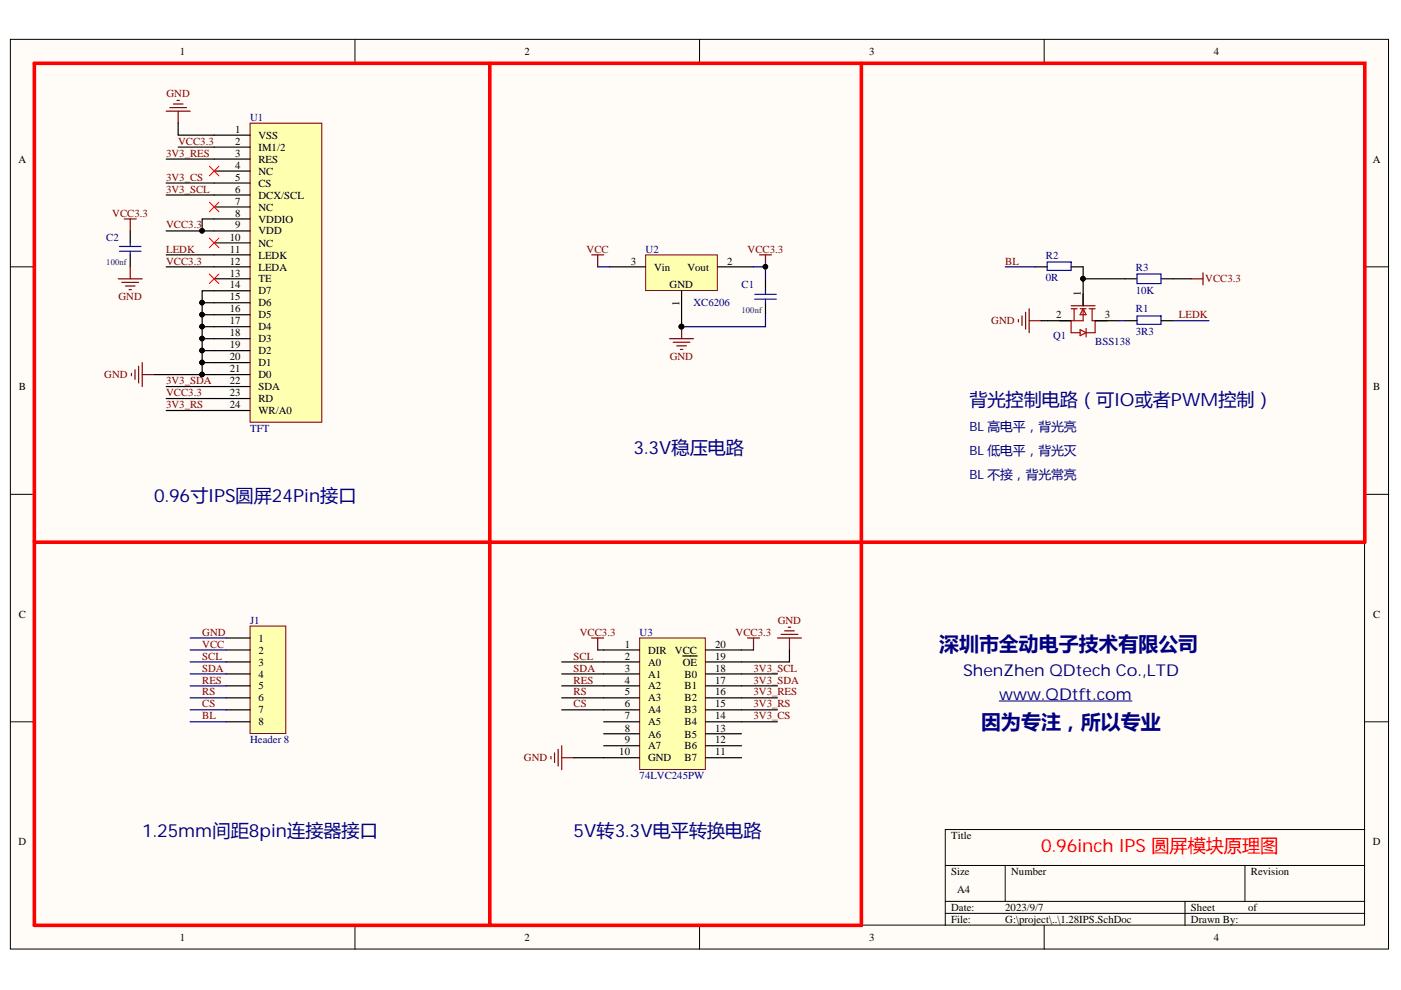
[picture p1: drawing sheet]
<svg xmlns="http://www.w3.org/2000/svg" width="297mm" height="210mm" viewBox="0 0 297 210" stroke-linecap="round" stroke-linejoin="round" font-family="sans-serif">
<g fill="#fffcf8" stroke="#000" stroke-width=".21">
<path d="M2.2 8.3h292.2v192.9h-292.2z"/>
<path d="M7.3 13.4h282v182.7h-282z"/>
</g>
<g fill="none" stroke="#000" stroke-width=".21">
<path d="M75.3 8.3v5.1M148.3 8.3v5.1M221.4 8.3v5.1M2.2 56.6h5.1M289.4 56.6h5M2.2 104.8h5.1M289.4 104.8h5M2.2 153h5.1M289.4 153h5M289.4 175.9h-89v20.3M75.3 196.2v5.1M148.3 196.2v5.1"/>
<path d="M200.4 183.5h89M200.4 191.1h89M200.4 193.7h89M213.1 183.5v7.6M221.4 196.2v5.1M251.2 191.1v5.1M263.9 183.5v7.6"/>
</g>
<path d="M162.3 59.1v2.6M162.3 64.2v2.5" fill="none" stroke="#000" stroke-width=".25"/>
<path d="M160 63.4h4.6M160 62.4h4.6M162.3 61.7v.7M162.3 63.4v.8" fill="none" stroke="#00f" stroke-width=".25"/>
<path d="M7.3 115v-101.6h282.1v101.6h-282.1v81.2" fill="none" stroke="#f00" stroke-width=".76"/>
<path d="M211.9 148.6h28.1" fill="none" stroke="#000080" stroke-width=".21"/>
<path d="M53 132.7h7.6v22.8h-7.6z" fill="#ffffb0" stroke="#800000" stroke-width=".21"/>
<path d="M47.9 135.3h5.1M47.9 137.8h5.1M47.9 140.3h5.1M47.9 142.9h5.1M47.9 145.4h5.1M47.9 148h5.1M47.9 150.5h5.1M47.9 153h5.1" fill="none" stroke="#000" stroke-width=".25"/>
<path d="M136.9 54h15.2v7.6h-15.2z" fill="#ffffb0" stroke="#800000" stroke-width=".21"/>
<path d="M129.3 56.6h7.6M152.1 56.6h7.7M144.5 61.7v7.6" fill="none" stroke="#000" stroke-width=".25"/>
<g fill="#000" stroke="#000" stroke-width=".21">
<circle cx="162.3" cy="56.6" r=".48"/>
<circle cx="144.5" cy="69.2" r=".48"/>
</g>
<path d="M125.5 54h2.5M126.7 54v2.6M161 54h2.6M162.3 54v2.6M142 71.8h5.1M142.7 72.6h3.6M143.5 73.3h2M144.3 74.1h.5M144.5 69.3v2.5" fill="none" stroke="#800000" stroke-width=".25"/>
<path d="M103.8 13.4v182.8M182.6 13.4v182.8h-175.3" fill="none" stroke="#f00" stroke-width=".76"/>
<path d="M53 26.1h15.2v63.4h-15.2z" fill="#ffffb0" stroke="#800000" stroke-width=".21"/>
<g fill="none" stroke="#000" stroke-width=".25">
<path d="M45.4 28.7h7.6M45.4 31.2h7.6M45.4 33.7h7.6M45.4 36.3h7.6M45.4 38.8h7.6M45.4 43.9h7.6M45.4 41.3h7.6M45.4 46.4h7.6M45.4 49h7.6M45.4 51.5h7.6M45.4 54h7.6M45.4 56.6h7.6"/>
<path d="M45.4 59.1h7.6M45.4 61.7h7.6M45.4 64.2h7.6M45.4 66.7h7.6M45.4 69.3h7.6M45.4 71.8h7.6M45.4 74.3h7.6M45.4 76.9h7.6M45.4 79.4h7.6M45.4 82h7.6M45.4 84.5h7.6M45.4 87h7.6"/>
</g>
<path d="M35.2 23.6h5.1M36 22.8h3.6M36.8 22.1h2M37.5 21.3h.5M37.8 23.6v2.5M27.9 79.2v.5M28.6 78.4v2M29.4 77.6v3.6M30.2 76.9v5.1M30.2 79.4h2.5" fill="none" stroke="#800000" stroke-width=".25"/>
<path d="M44.4 35.3l2 2M46.4 35.3l-2 2M44.4 50.5l2 2M44.4 42.9l2 2M44.4 58.1l2 2M46.4 50.5l-2 2M46.4 42.9l-2 2M46.4 58.1l-2 2" fill="none" stroke="#f00" stroke-width=".21"/>
<path d="M135.6 135.3h13.9v27.8h-13.9z" fill="#ffffb0" stroke="#800000" stroke-width=".21"/>
<g fill="none" stroke="#000" stroke-width=".25">
<path d="M35.2 33.7h10.2M35.2 38.8h10.2M37.8 26.1v2.6h7.6M37.8 31.2h7.6M27.6 49v2.5M27.6 54v2.6M35.2 56.6h10.2M35.2 41.3h10.2M35.2 49h7.7M35.2 54h10.2M45.4 46.4h-2.5v2.6h2.5M219.5 56.6h2.5"/>
<path d="M227.1 56.6h2.5v2.5M241.1 59.1h-11.5v5.7M246.2 59.1h6.3M32.7 79.4h10.2M42.9 64.2h2.5M42.9 66.7h2.5M42.9 69.3h2.5M42.9 71.8h2.5M42.9 74.3h2.5M42.9 76.9h2.5M45.4 61.7h-2.5v17.7h2.5M220.7 68h6.4"/>
<path d="M232.2 68h5.1M238.5 68h2.6M246.2 68h2.5M35.2 82h10.2M35.2 87h10.2M35.2 84.5h10.2M126.7 137.8h8.9M144.8 139.1h3M149.6 137.8h10.2M167.4 137.8v2.5h-17.8M119.1 140.3h16.5M119.1 142.9h16.5"/>
<path d="M119.1 145.4h16.5M119.1 148h16.5M119.1 150.5h16.5M128 153h7.6M128 155.6h7.6M128 158.1h7.6M149.6 142.9h15.2M149.6 145.4h15.2M149.6 148h15.2M149.6 150.5h15.2M149.6 153h15.2M149.6 155.6h7.6"/>
<path d="M149.6 158.1h7.6M121.6 160.7h14M149.6 160.7h7.6"/>
</g>
<g fill="none" stroke="#800000" stroke-width=".25">
<path d="M25.1 59.1h5.1M25.8 59.9h3.6M26.3 46.4h2.6M27.6 46.4v2.6M27.6 56.6v2.5M252.5 59.1h2.6M255.1 57.8v2.6M26.6 60.6h2M27.4 61.4h.5M215.9 67.7v.6M216.7 67v2M217.4 66.2v3.6"/>
<path d="M218.2 65.5v5M218.2 68h2.5M125.5 135.3h2.5M126.7 135.3v2.5M158.5 135.3h2.5M159.8 135.3v2.5M164.8 135.3h5.1M165.6 134.5h3.6M166.4 133.7h2M167.1 133h.5M167.4 135.3v2.5M117.6 159.6v2.1"/>
<path d="M118.3 158.9v3.5M119.1 158.1v5.1M116.8 160.4v.5M119.1 160.7h2.5"/>
</g>
<path d="M25.3 53.3h4.6M25.3 52.3h4.6M27.6 51.5v.8M27.6 53.3v.7M222 55.6h5.1v1.7h-5.1zM241.1 58.1h5.1v2h-5.1zM241.1 67h5.1v1.8h-5.1z" fill="none" stroke="#00f" stroke-width=".25"/>
<g fill="none" stroke="#980000" stroke-width=".25">
<path d="M227.1 64.8h5.1M227.1 65.5h1.3M227.1 68v2.5h1.9M227.7 65.5v2.5M229 65.5h1.3M229 69.9l1.3 .6-1.3 .7zM229.6 62.3v2.5M229.6 65.5v2.5h-5M229.6 65.5l.7 1.2h-1.3zM230.3 69.6v1.8M230.9 65.5h1.3M231.5 65.5v2.5h3.2"/>
<path d="M232.2 68v2.5h-1.9"/>
</g>
<g fill="none" stroke="#000080" stroke-width=".25">
<path d="M126.7 56.6h2.6M159.8 56.6h2.5v2.5M213.1 56.6h6.4M162.3 66.7v2.6h-17.8M237.3 68h1.2M248.7 68h7.6M40.3 135.3h7.6M40.3 137.8h7.6M40.3 153h7.6M40.3 140.3h7.6M40.3 142.9h7.6M40.3 145.4h7.6"/>
<path d="M40.3 148h7.6M40.3 150.5h7.6"/>
</g>
<g fill="#000" stroke="#000" stroke-width=".21">
<circle cx="42.8" cy="48.9" r=".48"/>
<circle cx="162.3" cy="56.6" r=".48"/>
<circle cx="229.6" cy="59.1" r=".48"/>
<circle cx="42.8" cy="79.4" r=".48"/>
<circle cx="42.8" cy="64.2" r=".48"/>
<circle cx="42.8" cy="69.2" r=".48"/>
<circle cx="42.8" cy="66.7" r=".48"/>
<circle cx="42.8" cy="74.3" r=".48"/>
<circle cx="42.8" cy="76.9" r=".48"/>
<circle cx="42.8" cy="71.8" r=".48"/>
<circle cx="144.5" cy="69.2" r=".48"/>
</g>
<g font-size="4.2" fill="#000080">
<text x="199.1" y="138">深圳市全动电子技术有限公司</text>
<text x="208.1" y="154.5">因为专注，所以专业</text>
</g>
<g font-size="3.8" fill="#000080">
<text x="205.5" y="86">背光控制电路（可IO或者PWM控制）</text>
<text x="134.3" y="96.2">3.3V稳压电路</text>
<text x="32.7" y="106.4">0.96寸IPS圆屏24Pin接口</text>
<text x="30.2" y="177.4">1.25mm间距8pin连接器接口</text>
<text x="121.6" y="177.4">5V转3.3V电平转换电路</text>
</g>
<text font-size="3.8" fill="#f00" x="220.7" y="180.7">0.96inch IPS 圆屏模块原理图</text>
<g font-size="3.5" fill="#000080">
<text x="204.2" y="143.2">ShenZhen QDtech Co.,LTD</text>
<text x="211.9" y="148.3">www.QDtft.com</text>
</g>
<g font-size="2.7" fill="#000080">
<text x="205.5" y="91.4">BL 高电平，背光亮</text>
<text x="205.5" y="96.5">BL 低电平，背光灭</text>
<text x="205.5" y="101.6">BL 不接，背光常亮</text>
</g>
<g font-size="2.3">
<text x="38.1" y="11.7">1</text>
<text x="111.2" y="11.7">2</text>
<text x="184.3" y="11.7">3</text>
<text x="257.3" y="11.7">4</text>
<text x="49.9" y="28.2">1</text>
<text x="54.8" y="29.4">VSS</text>
<text x="3.9" y="34.5">A</text>
<text x="49.9" y="30.7">2</text>
<text x="49.9" y="33.2">3</text>
<text x="49.9" y="35.8">4</text>
<text x="54.8" y="32">IM1/2</text>
<text x="54.8" y="34.5">RES</text>
<text x="291.1" y="34.5">A</text>
<text x="49.9" y="38.3">5</text>
<text x="49.9" y="40.8">6</text>
<text x="54.8" y="37">NC</text>
<text x="54.8" y="39.6">CS</text>
<text x="49.9" y="43.4">7</text>
<text x="49.9" y="45.9">8</text>
<text x="54.8" y="44.6">NC</text>
<text x="54.8" y="42.1">DCX/SCL</text>
<text x="54.8" y="47.2">VDDIO</text>
<text x="48.7" y="51">10</text>
<text x="48.7" y="53.6">11</text>
<text x="49.9" y="48.4">9</text>
<text x="54.8" y="49.7">VDD</text>
<text x="54.8" y="52.3">NC</text>
<text x="48.7" y="56.1">12</text>
<text x="48.7" y="58.6">13</text>
<text x="54.8" y="54.8">LEDK</text>
<text x="54.8" y="57.4">LEDA</text>
<text x="54.8" y="59.9">TE</text>
<text x="133.7" y="56.1">3</text>
<text x="138.7" y="57.4">Vin</text>
<text x="145.8" y="57.4">Vout</text>
<text x="154.2" y="56.1">2</text>
<text x="48.7" y="61.2">14</text>
<text x="48.7" y="63.7">15</text>
<text x="54.8" y="62.4">D7</text>
<text x="54.8" y="65">D6</text>
<text x="142" y="61.2">GND</text>
<text x="144" y="64.8" transform="rotate(-90 144 64.8)">1</text>
<text x="229.2" y="62.8" transform="rotate(-90 229.2 62.8)">1</text>
<text x="48.7" y="66.2">16</text>
<text x="48.7" y="68.8">17</text>
<text x="48.7" y="71.3">18</text>
<text x="54.8" y="67.5">D5</text>
<text x="54.8" y="70">D4</text>
<text x="223.9" y="67.5">2</text>
<text x="234.2" y="67.5">3</text>
<text x="48.7" y="73.8">19</text>
<text x="48.7" y="76.4">20</text>
<text x="54.8" y="72.6">D3</text>
<text x="54.8" y="75.1">D2</text>
<text x="54.8" y="77.7">D1</text>
<text x="4" y="82.7">B</text>
<text x="48.7" y="78.9">21</text>
<text x="48.7" y="81.5">22</text>
<text x="54.8" y="80.2">D0</text>
<text x="54.8" y="82.7">SDA</text>
<text x="291.2" y="82.7">B</text>
<text x="48.7" y="84">23</text>
<text x="48.7" y="86.5">24</text>
<text x="54.8" y="85.3">RD</text>
<text x="54.8" y="87.8">WR/A0</text>
<text x="4" y="131">C</text>
<text x="291.2" y="131">C</text>
<text x="54.8" y="136.1">1</text>
<text x="132.4" y="137.3">1</text>
<text x="151.6" y="137.3">20</text>
<text x="54.8" y="138.6">2</text>
<text x="54.8" y="141.1">3</text>
<text x="54.8" y="143.7">4</text>
<text x="132.4" y="139.9">2</text>
<text x="132.4" y="142.4">3</text>
<text x="137.4" y="138.6">DIR</text>
<text x="137.4" y="141.1">A0</text>
<text x="137.4" y="143.7">A1</text>
<text x="143.1" y="138.6">VCC</text>
<text x="144.8" y="141.1">OE</text>
<text x="145.1" y="143.7">B0</text>
<text x="151.6" y="142.4">18</text>
<text x="151.6" y="139.9">19</text>
<text x="54.8" y="146.2">5</text>
<text x="54.8" y="148.7">6</text>
<text x="132.4" y="144.9">4</text>
<text x="132.4" y="147.5">5</text>
<text x="132.4" y="150">6</text>
<text x="137.4" y="146.2">A2</text>
<text x="137.4" y="148.7">A3</text>
<text x="145.1" y="148.7">B2</text>
<text x="145.1" y="146.2">B1</text>
<text x="151.6" y="150">15</text>
<text x="151.6" y="147.5">16</text>
<text x="151.6" y="144.9">17</text>
<text x="54.8" y="151.3">7</text>
<text x="54.8" y="153.8">8</text>
<text x="132.4" y="152.5">7</text>
<text x="132.4" y="155.1">8</text>
<text x="137.4" y="151.3">A4</text>
<text x="137.4" y="153.8">A5</text>
<text x="145.1" y="153.8">B4</text>
<text x="145.1" y="151.3">B3</text>
<text x="151.6" y="155.1">13</text>
<text x="151.6" y="152.5">14</text>
<text x="131.3" y="160.2">10</text>
<text x="132.4" y="157.6">9</text>
<text x="137.4" y="156.4">A6</text>
<text x="137.4" y="158.9">A7</text>
<text x="137.4" y="161.4">GND</text>
<text x="145.1" y="161.4">B7</text>
<text x="145.1" y="158.9">B6</text>
<text x="145.1" y="156.4">B5</text>
<text x="151.6" y="160.2">11</text>
<text x="151.6" y="157.6">12</text>
<text x="3.9" y="179.2">D</text>
<text x="201.7" y="177.9">Title</text>
<text x="291.1" y="179.2">D</text>
<text x="201.7" y="185.6">Size</text>
<text x="214.4" y="185.6">Number</text>
<text x="265.2" y="185.6">Revision</text>
<text x="202.9" y="189.4">A4</text>
<text x="201.7" y="193.2">Date:</text>
<text x="201.7" y="195.7">File:</text>
<text x="213.1" y="193.2">2023/9/7</text>
<text x="213.1" y="195.7">G:\project\..\1.28IPS.SchDoc</text>
<text x="252.5" y="193.2">Sheet</text>
<text x="252.5" y="195.7">Drawn By:</text>
<text x="264.6" y="193.2">of</text>
<text x="38.1" y="199.5">1</text>
<text x="111.2" y="199.5">2</text>
<text x="184.3" y="199.5">3</text>
<text x="257.3" y="199.5">4</text>
</g>
<g font-size="2.3" fill="#800000">
<text x="35.3" y="20.5">GND</text>
<text x="35.2" y="33.2">3V3_RES</text>
<text x="37.8" y="30.7">VCC3.3</text>
<text x="35.2" y="40.8">3V3_SCL</text>
<text x="35.2" y="38.3">3V3_CS</text>
<text x="23.8" y="45.9">VCC3.3</text>
<text x="35.2" y="48.4">VCC3.3</text>
<text x="35.2" y="53.6">LEDK</text>
<text x="124.4" y="53.6">VCC</text>
<text x="158.5" y="53.6">VCC3.3</text>
<text x="35.2" y="56.1">VCC3.3</text>
<text x="213.1" y="56.1">BL</text>
<text x="255.5" y="59.9">VCC3.3</text>
<text x="25.1" y="63.7">GND</text>
<text x="210.2" y="68.8">GND</text>
<text x="250" y="67.5">LEDK</text>
<text x="142" y="76.4">GND</text>
<text x="22.1" y="80.2">GND</text>
<text x="35.2" y="81.5">3V3_SDA</text>
<text x="35.2" y="84">VCC3.3</text>
<text x="35.2" y="86.5">3V3_RS</text>
<text x="42.9" y="134.8">GND</text>
<text x="42.9" y="137.3">VCC</text>
<text x="122.9" y="134.8">VCC3.3</text>
<text x="156" y="134.8">VCC3.3</text>
<text x="164.9" y="132.3">GND</text>
<text x="42.9" y="139.9">SCL</text>
<text x="42.9" y="142.4">SDA</text>
<text x="121.6" y="139.9">SCL</text>
<text x="121.6" y="142.4">SDA</text>
<text x="159.8" y="142.4">3V3_SCL</text>
<text x="42.9" y="144.9">RES</text>
<text x="42.9" y="147.5">RS</text>
<text x="42.9" y="150">CS</text>
<text x="121.6" y="144.9">RES</text>
<text x="121.6" y="147.5">RS</text>
<text x="121.6" y="150">CS</text>
<text x="159.8" y="144.9">3V3_SDA</text>
<text x="159.8" y="147.5">3V3_RES</text>
<text x="159.8" y="150">3V3_RS</text>
<text x="42.9" y="152.5">BL</text>
<text x="159.8" y="152.5">3V3_CS</text>
<text x="111.1" y="161.4">GND</text>
</g>
<g font-size="2.3" fill="#000080">
<text x="53" y="25.6">U1</text>
<text x="22.5" y="51">C2</text>
<text x="136.9" y="53.6">U2</text>
<text x="221.8" y="54.8">R2</text>
<text x="221.8" y="59.6">0R</text>
<text x="240.8" y="57.4">R3</text>
<text x="147" y="65">XC6206</text>
<text x="157.2" y="61.2">C1</text>
<text x="240.8" y="62.4">10K</text>
<text x="223.3" y="71.9">Q1</text>
<text x="240.8" y="66.2">R1</text>
<text x="240.8" y="71">3R3</text>
<text x="232.2" y="73.2">BSS138</text>
<text x="53" y="91.6">TFT</text>
<text x="53" y="132.3">J1</text>
<text x="135.6" y="134.8">U3</text>
<text x="53" y="157.6">Header 8</text>
<text x="135.6" y="165.2">74LVC245PW</text>
</g>
<g font-size="1.8" fill="#073763">
<text x="22.5" y="56.2">100nf</text>
<text x="157.2" y="66.3">100nf</text>
</g>
</svg>
